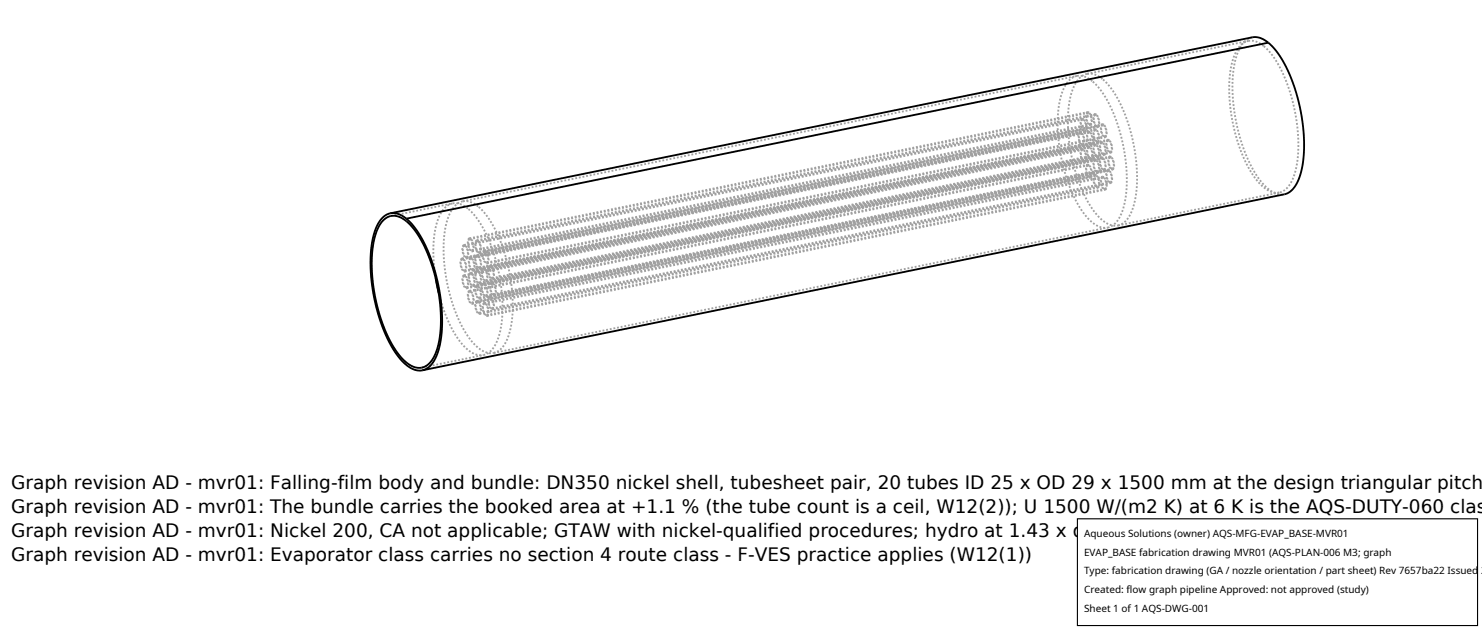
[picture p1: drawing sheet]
<svg xmlns="http://www.w3.org/2000/svg" width="212mm" height="90mm" viewBox="0 0 212 90" stroke-linecap="round" stroke-linejoin="round" font-family="sans-serif">
<g fill="none" stroke="#a0a0a0" stroke-width=".26" stroke-dasharray=".3 .3" stroke-linecap="butt">
<path d="M153.8 10.8l-.8 .4-.7 .7-.5 1.1-.5 1.6-.2 1.7v2l.1 2.1 .4 2.1 .5 2.1 .6 2 .8 1.8 .9 1.6 1 1.2 1 .8 .9 .5h.9M154.3 18.9l-.2 .3v.7l.2 .6 .4 .3M154.3 19l-.2 .3v.6l.2 .5 .3 .2M154.5 19l-.2-.1M154.5 19.1l-.2-.1M154.6 17l-.3 .3 .1 .7 .2 .6 .3 .2M154.6 17.1l-.2 .2v.6l.2 .6 .3 .2M154.7 17h-.1M154.7 17.1h-.1M154.9 18.7l.2-.2v-.5l-.1-.5-.3-.4M154.9 18.8l.2-.2 .1-.6-.2-.6-.3-.4M155.3 10.5l-.9 .4-.7 .8-.5 1.2-.4 1.5-.2 1.7-.1 1.8 .2 2.1 .3 2.2 .6 2.2 .6 1.9 .8 1.9 .9 1.4 .9 1.3 1 .8 1 .5h.9"/>
<path d="M155.3 10.5l23-4.7M155.3 16l-.2 .4v.6l.3 .7 .3 .2M155.4 16.1l-.2 .3v.6l.2 .6 .3 .1M155.5 18.8l-.2 .3v.7l.2 .6 .4 .2M155.5 18.9l-.2 .3v.6l.2 .5 .3 .2M155.5 16.1l-.2-.1M155.5 16.2l-.1-.1M155.7 18.9l-.2-.1M155.7 19l-.2-.1M155.7 17.7l.2-.2v-.4l-.2-.6-.2-.3M155.7 17.9l.2-.3v-.6l-.1-.6-.3-.3M156 11.6l-1.1-.7-.6-.1h-.5"/>
<path d="M156.4 18.5l-.2 .3v.7l.3 .6 .3 .2M156.4 16.3l-.2 .3v.7l.2 .6 .4 .3M156.4 18.6l-.2 .3 .1 .6 .2 .5 .2 .2M156.4 16.4l-.2 .3 .1 .6 .2 .5 .2 .2M156.6 18.5h-.2M156.6 18.6h-.2M156.6 16.4l-.2-.1M156.6 16.5l-.2-.1M156.7 18l.2-.2v-.4l-.1-.5-.2-.4M156.8 18.2l.2-.3v-.6l-.2-.6-.2-.3M157.5 17.7l-.3 .4 .1 .6 .2 .7 .3 .2M157.5 11.3l-1.2-.7-1-.1"/>
<path d="M157.5 17.9l-.2 .2v.6l.2 .6 .3 .2M157.6 17.8l-.1-.1M157.6 17.9h-.1M157.8 19.5l.2-.2v-.5l-.1-.5-.3-.4M157.8 19.6l.2-.3 .1-.5-.2-.5-.3-.5M158.2 20l-.2 .3v.7l.3 .6 .3 .2M178.3 5.8h.5l.6 .1 1.1 .7M178.9 5.3l-.9 .4-.7 .8-.6 1.2-.4 1.5-.2 1.8-.1 2.2 .2 2.2 .4 2.1 .5 2.1 .7 2 .8 1.9 .9 1.6 .9 1.2 1.1 .9 1 .5h.9M180.5 6.6l.8 .8 .8 1.1 .8 1.4 .7 1.5 1.1 3.4 .6 3.5 .1 3.4-.1 1.6-.3 1.3-.5 1.2-.5 .8-.6 .6-.7 .3M55.8 30.8l8.8-1.8M64.6 29l-.8 .4-.6 .7-.6 1.1-.4 1.2-.2 1.5-.1 1.8 .1 1.9 .2 2.2M66 36.9l-.2 .3v.7l.3 .7 .3 .2"/>
<path d="M66 36.9l88.3-18M66 37l-.2 .3v.6l.3 .5 .2 .2M66 37l88.3-18M66.1 28.7l-.8 .4-.8 .8-.5 1.2-.4 1.5-.2 1.8v1.9l.1 2 .4 2.1 .5 2.1 .6 2 .8 1.8 .9 1.5 1 1.3 .9 .8 1 .5h.9M66.1 28.7l87.7-17.9M66.2 37l-.2-.1M66.2 37.1l-.2-.1M66.3 35l-.2 .3v.7l.2 .7 .3 .1M66.3 39.3l-.2 .3v.7l.2 .7 .3 .2M66.3 35l88.3-18M66.3 39.3l88.3-18M66.3 35.1l-.2 .3v.6l.3 .5 .2 .2"/>
<path d="M66.3 39.4l-.2 .3v.6l.2 .5 .3 .2M66.3 35.1l88.3-18M66.3 39.4l88.3-18M66.3 38.6l.2-.2v-.5l-.1-.5-.2-.3M66.3 38.6l88.3-18M66.4 38.8l.2-.3v-.5l-.2-.6-.2-.4M66.4 38.8l88.3-18M66.5 35h-.2M66.5 35.2l-.2-.1M66.5 39.4l-.2-.1M66.5 39.5l-.2-.1M66.6 36.7l.2-.2v-.5l-.1-.5-.2-.3"/>
<path d="M66.6 36.7l88.3-18M66.6 36.8l.2-.2 .1-.6-.2-.6-.2-.4M66.6 36.8l88.3-18M66.8 29.8l-1.1-.7-.6-.1h-.5M67 34l-.2 .4 .1 .7 .2 .6 .3 .2M67 34l88.3-18M67.1 34.2l-.2 .2v.6l.2 .6 .3 .2M67.1 34.2l88.3-18.1M67.2 36.8l-.2 .3v.7l.3 .7 .3 .2M67.2 39l-.2 .3v.7l.3 .6 .3 .2M67.2 36.8l88.3-18M67.2 39l88.3-18"/>
<path d="M67.2 36.9l-.2 .3v.6l.3 .6 .2 .1M67.2 39.1l-.2 .3v.5l.3 .6 .2 .2M67.2 36.9l88.3-18M67.2 39.1l88.3-18M67.2 34.1l-.2-.1M67.2 34.2h-.1M67.4 36.9l-.2-.1M67.4 37l-.2-.1M67.4 39h-.2M67.4 39.2l-.2-.1M67.4 35.8l.2-.3v-.4l-.1-.5-.3-.4M67.4 35.8l88.3-18.1"/>
<path d="M67.4 35.9l.2-.3v-.5l-.1-.6-.3-.4M67.4 35.9l88.3-18M67.5 38.5l.2-.2v-.5l-.1-.5-.2-.3M67.5 38.5l88.3-18M67.6 38.7l.2-.3v-.5l-.2-.6-.2-.4M67.6 38.7l88.3-18.1M68.1 38.6l-.2 .4v.7l.3 .6 .3 .2M68.1 36.5l-.2 .3v.7l.3 .6 .3 .2M68.1 34.3l-.2 .3v.7l.3 .7 .3 .2M68.1 38.6l88.3-18M68.1 36.5l88.3-18M68.1 34.3l88.3-18"/>
<path d="M68.1 38.8l-.1 .2v.6l.2 .6 .3 .2M68.1 36.6l-.1 .2v.6l.2 .6 .3 .2M68.1 34.4l-.1 .3v.6l.2 .5 .3 .2M68.1 38.8l88.3-18M68.1 36.6l88.3-18M68.1 34.4l88.3-18M68.3 29.5l-1.2-.7-1-.1M68.3 38.7l-.2-.1M68.3 38.8h-.2M68.3 36.5h-.2M68.3 36.7l-.2-.1M68.3 34.4l-.2-.1"/>
<path d="M68.3 34.5l-.2-.1M68.5 38.2l.1-.2 .1-.4-.2-.6-.2-.3M68.5 36l.1-.2 .1-.4-.2-.6-.2-.3M68.5 38.2l88.2-18M68.5 36l88.2-18M68.5 38.3l.2-.2v-.5l-.1-.6-.3-.5M68.5 36.2l.2-.3v-.5l-.2-.6-.2-.4M68.5 38.3l88.3-18M68.5 36.2l88.3-18M69 38.3l-.2 .3v.7l.3 .7 .3 .2M69 38.3l88.3-18M69 38.4l-.1 .3v.6l.2 .6 .3 .1"/>
<path d="M69 38.4l88.3-18M69.2 35.8l-.2 .3v.7l.2 .6 .3 .2M69.2 35.8l88.3-18.1M69.2 35.9l-.2 .2v.6l.2 .6 .3 .2M69.2 35.9l88.3-18M69.2 38.4l-.2-.1M69.2 38.5l-.2-.1M69.4 35.8h-.2M69.4 35.9h-.2M69.5 37.5l.2-.2v-.5l-.1-.5-.2-.4M69.5 37.5l88.3-18M69.5 37.6l.2-.2 .1-.6-.2-.6-.2-.4"/>
<path d="M69.5 37.6l88.3-18M69.9 38l-.2 .3 .1 .7 .2 .7 .3 .1M69.9 38l88.3-18M70 38.1l-.2 .2v.7l.2 .5 .3 .2M70 38.1l88.3-18M70.1 38h-.2M70.1 38.2l-.1-.1M70.3 39.7l.2-.2v-.4l-.1-.6-.3-.3M70.3 39.7l88.3-18M70.3 39.8l.2-.2v-.5l-.1-.6-.3-.5M70.3 39.8l88.3-18M154.6 21.3l-.3 .3 .1 .7 .2 .6 .3 .2"/>
<path d="M154.6 21.4l-.2 .3v.6l.2 .5 .3 .2M154.6 20.6l.2-.2v-.4l-.1-.5-.2-.4M154.7 20.8l.2-.3v-.5l-.2-.6-.2-.4M154.7 21.4l-.1-.1M154.7 21.5l-.1-.1M154.9 23l.2-.2v-.4l-.1-.6-.3-.3M154.9 23.1l.2-.2 .1-.5-.2-.6-.3-.4M155.3 23.5l-.2 .3v.7l.3 .7 .3 .2M155.4 23.6l-.2 .3v.6l.2 .5 .3 .2M155.5 21l-.2 .3v.7l.2 .6 .4 .2M155.5 21.1l-.2 .3v.5l.2 .6 .3 .2M155.5 23.6l-.2-.1"/>
<path d="M155.5 23.7l-.1-.1M155.7 21h-.2M155.7 21.1h-.2M155.7 25.2l.2-.2v-.4l-.2-.6-.2-.3M155.7 25.4l.2-.3v-.6l-.1-.6-.3-.3M155.8 20.5l.2-.2v-.4l-.1-.6-.2-.3M155.8 22.7l.2-.2v-.5l-.1-.5-.2-.4M155.9 20.6l.2-.2v-.5l-.2-.7-.2-.3M155.9 22.8l.2-.2v-.6l-.2-.6-.2-.4M156.4 20.6l-.2 .3v.7l.3 .7 .3 .2M156.4 22.8l-.2 .3v.7l.2 .6 .4 .2M156.4 24.9l-.2 .4v.7l.2 .6 .4 .2"/>
<path d="M156.4 20.8l-.2 .2 .1 .6 .2 .5 .2 .3M156.4 22.9l-.2 .3 .1 .6 .2 .5 .2 .2M156.4 25.1l-.2 .2 .1 .6 .2 .6 .2 .2M156.6 20.7l-.2-.1M156.6 20.8h-.2M156.6 22.9l-.2-.1M156.6 23l-.2-.1M156.6 25l-.2-.1M156.6 25.1h-.2M156.7 22.4l.2-.3v-.4l-.1-.5-.2-.4M156.7 20.2l.2-.2v-.5l-.1-.5-.2-.4M156.7 24.5l.2-.2v-.4l-.1-.6-.2-.3"/>
<path d="M156.7 26.7l.2-.2v-.5l-.1-.5-.2-.4M156.8 22.5l.2-.3v-.5l-.2-.7-.2-.3M156.8 20.3l.2-.2v-.6l-.2-.6-.2-.4M156.8 24.6l.2-.2v-.6l-.2-.6-.2-.3M156.8 26.8l.2-.3v-.5l-.2-.6-.2-.4M157.3 22.5l-.2 .3v.7l.3 .6 .3 .2M157.3 20.3l-.2 .3v.7l.3 .6 .3 .2M157.3 22.6l-.1 .2v.6l.2 .6 .3 .2M157.3 20.4l-.1 .3v.6l.2 .5 .3 .2M157.5 25.2l-.3 .3 .1 .7 .2 .7 .3 .2M157.5 25.4l-.2 .2v.6l.2 .6 .3 .2M157.5 22.5h-.2"/>
<path d="M157.5 22.6h-.2M157.5 20.4l-.2-.1M157.5 20.5l-.2-.1M157.6 25.3l-.1-.1M157.6 25.4h-.1M157.7 24.2l.1-.2 .1-.5-.2-.5-.2-.4M157.7 22l.1-.2 .1-.4-.2-.6-.2-.3M157.7 24.3l.2-.3v-.5l-.1-.6-.3-.4M157.7 22.1l.2-.2v-.5l-.1-.6-.3-.4M157.8 27l.2-.2v-.5l-.1-.6-.3-.3M157.8 27.1l.2-.3 .1-.5-.2-.5-.3-.5M158.2 32.5l.7-.3 .7-.6 .5-.9 .4-1.1 .3-1.5 .1-1.4-.1-3.4-.6-3.5-1.1-3.5-.7-1.5-.8-1.3-.8-1.1-.8-.8"/>
<path d="M158.2 24.3l-.2 .3v.7l.3 .6 .3 .2M158.3 24.4l-.2 .3v.6l.2 .5 .3 .2M158.3 20.1l-.2 .3v.5l.2 .6 .3 .2M158.4 24.3h-.2M158.4 24.5l-.1-.1M158.4 20h-.2M158.4 20.1h-.1M158.5 22.4l-.2 .3v.7l.3 .6 .3 .2M158.5 22.5l-.1 .2v.6l.2 .6 .3 .2M158.6 26l.2-.2v-.4l-.1-.6-.3-.3M158.6 21.7l.2-.2v-.5l-.1-.5-.3-.4M158.6 26.1l.2-.2v-.6l-.1-.6-.3-.4"/>
<path d="M158.6 21.8l.2-.2v-.6l-.1-.6-.3-.4M158.7 22.4h-.2M158.7 22.5h-.2M158.9 24.1l.1-.2 .1-.5-.2-.5-.2-.4M158.9 24.2l.2-.3v-.4l-.1-.7-.3-.4M159.7 32.2l.7-.3 .6-.6 .5-.8 .4-1 .3-1.4 .2-1.5v-1.6l-.1-1.9-.6-3.5-1.2-3.6-.6-1.5-.8-1.3-.8-1.1-.8-.8M159.7 32.2l23-4.7M182.7 27.5h-.9l-.9-.5-1-.9-1-1.1-.8-1.6-.8-1.8-.7-2-.5-2-.4-2.2-.1-1.9v-2l.2-1.7 .4-1.6 .5-1.2 .7-.8 .9-.4M60.2 52.5l8.8-1.8M62.6 41.8l.6 1.9 .7 1.8 .7 1.6 .9 1.4 .9 1.1 .9 .7 .9 .4h.8M66.6 41l.2-.2v-.5l-.1-.5-.2-.3M66.6 41l88.3-18"/>
<path d="M66.6 41.2l.2-.3 .1-.5-.2-.7-.2-.3M66.6 41.2l88.3-18.1M67 41.5l-.2 .4 .1 .7 .2 .6 .3 .2M67 41.5l88.3-18M67.1 41.7l-.2 .2v.6l.2 .6 .3 .2M67.1 41.7l88.3-18.1M67.2 41.6l-.2-.1M67.2 41.7h-.1M67.4 43.3l.2-.3v-.4l-.1-.5-.3-.4M67.4 43.3l88.3-18.1M67.4 43.4l.2-.3v-.5l-.1-.6-.3-.4M67.4 43.4l88.3-18"/>
<path d="M67.5 40.7l.2-.2v-.5l-.1-.5-.2-.3M67.5 40.7l88.3-18M67.6 40.8l.2-.2v-.5l-.2-.7-.2-.4M67.6 40.8l88.3-18M68.1 40.8l-.2 .3v.7l.3 .7 .3 .2M68.1 43l-.2 .3v.7l.3 .6 .3 .2M68.1 40.8l88.3-18M68.1 43l88.3-18.1M68.1 40.9l-.1 .3v.6l.2 .6 .3 .1M68.1 43.1l-.1 .3v.5l.2 .6 .3 .2M68.1 40.9l88.3-18M68.1 43.1l88.3-18"/>
<path d="M68.3 40.9l-.2-.1M68.3 41l-.2-.1M68.3 43h-.2M68.3 43.2l-.2-.1M68.5 40.4l.1-.2 .1-.5-.2-.5-.2-.4M68.5 42.5l.1-.2 .1-.4-.2-.5-.2-.4M68.5 44.7l.1-.2 .1-.4-.2-.6-.2-.3M68.5 40.4l88.2-18M68.5 42.5l88.2-18M68.5 44.7l88.2-18M68.5 40.5l.2-.2v-.6l-.1-.6-.3-.4M68.5 42.7l.2-.3v-.5l-.1-.6-.3-.4"/>
<path d="M68.5 44.8l.2-.2v-.5l-.1-.6-.3-.5M68.5 40.5l88.3-18M68.5 42.7l88.3-18.1M68.5 44.8l88.3-18M69 40.5l-.2 .3v.7l.3 .6 .3 .2M69 40.5l88.3-18M69 50.7l.7-.3 .7-.6 .5-.8 .4-1.2 .3-1.3 .2-1.6-.2-3.4-.6-3.5-1.1-3.4-.6-1.5-.8-1.4-.8-1-.9-.9M69 40.6l-.1 .2v.7l.2 .5 .3 .2M69 40.6l88.3-18M69.2 43.3l-.2 .3v.7l.2 .6 .3 .2M69.2 43.3l88.3-18.1M69.2 43.4l-.2 .2v.6l.2 .6 .3 .2"/>
<path d="M69.2 43.4l88.3-18M69.2 40.5h-.2M69.2 40.7l-.2-.1M69.4 43.3h-.2M69.4 43.4h-.2M69.4 42.2l.1-.2 .1-.4-.2-.6-.2-.3M69.4 40l.1-.2 .1-.4-.2-.6-.2-.3M69.4 42.2l88.3-18M69.4 40l88.3-18M69.4 42.3l.2-.2v-.5l-.1-.6-.3-.5M69.4 40.2l.2-.3v-.5l-.1-.6-.3-.4M69.4 42.3l88.3-18"/>
<path d="M69.4 40.2l88.3-18.1M69.5 45l.2-.2v-.5l-.1-.5-.2-.4M69.5 45l88.3-18M69.5 45.1l.2-.2 .1-.6-.2-.6-.2-.4M69.5 45.1l88.3-18M69.9 42.3l-.2 .3 .1 .7 .2 .6 .3 .3M69.9 42.3l88.3-18M70 42.4l-.2 .3v.6l.2 .5 .3 .2M70 42.4l88.3-18M70.1 42.4l-.2-.1M70.1 42.5l-.1-.1M70.2 40.4l-.2 .3v.7l.3 .6 .3 .2"/>
<path d="M70.2 40.4l88.3-18M70.3 40.5l-.2 .2v.6l.2 .6 .3 .2M70.3 40.5l88.2-18M70.3 44l.2-.2v-.4l-.1-.6-.3-.3M70.3 44l88.3-18M70.3 44.2l.2-.3v-.5l-.1-.6-.3-.4M70.3 44.2l88.3-18.1M70.4 40.4h-.2M70.4 40.6l-.1-.1M70.5 50.4l.6-.3 .7-.6 .6-.9 .4-1.1 .3-1.5 .1-1.5-.1-3.3-.7-3.7-1.1-3.4-1.4-2.7-.8-1.1-.8-.8M70.5 50.4l87.7-17.9M70.6 42.1l.1-.2 .1-.4-.2-.6-.2-.3"/>
<path d="M70.6 42.1l88.3-18M70.6 42.2l.2-.2v-.6l-.1-.6-.3-.4M70.6 42.2l88.3-18"/>
</g>
<path d="M181.1 6.1l-1.1-.7-.6-.1h-.5l-123.2 25.2M181.1 6.1l.8 .7 .8 1.1 .8 1.4 .7 1.4 1.2 3.5 .7 3.7 .1 3.4-.1 1.6-.2 1.4-.4 1.2-.4 1-.6 .7-.7 .5-123.5 25.2M181.1 6.1l-123.1 25.1M54.7 31.5l.9-.6 1-.1 1 .4 1.1 1 1 1.3 .8 1.5 .8 1.9 .8 2.3 .5 2.3 .3 2.4 .1 2.2-.2 1.8-.3 1.9-.6 1.2-.7 1-.9 .5h-.8l-.8-.3-1-.7-.9-1-.8-1.2-.8-1.6-.6-1.7-.6-1.9-.4-1.8-.4-2.1-.1-2v-1.8l.2-1.5 .3-1.4 .5-1.2zM55.7 30.5l.6-.1 .5 .1 1.2 .7M55.7 30.5l-.8 .4-.7 .8-.6 1.2-.4 1.6-.2 1.8-.1 1.9 .2 2.3 .4 2.2 .5 2.3 .7 1.9 .8 1.8 .9 1.6 1 1.2 1 .9 1 .4 .9 .1M58 31.2l.9 .9 .8 1.1 .9 1.5 .6 1.4 1.2 3.6 .6 3.8 .1 3.4-.2 1.7-.3 1.4-.4 1-.5 .9-.6 .7-.8 .3M62.2 39.8l.4 2" fill="none" stroke="#000" stroke-width=".26"/>
<path d="M153.9 74.1h57.1v15.2h-57.1z" fill="#fff" stroke="#000" stroke-width=".16"/>
<g font-size="2.6">
<text x="1.6" y="69.8">Graph revision AD - mvr01: Falling-film body and bundle: DN350 nickel shell, tubesheet pair, 20 tubes ID 25 x OD 29 x 1500 mm at the design triangular pitch</text>
<text x="1.6" y="73.3">Graph revision AD - mvr01: The bundle carries the booked area at +1.1 % (the tube count is a ceil, W12(2)); U 1500 W/(m2 K) at 6 K is the AQS-DUTY-060 clas</text>
<text x="1.6" y="76.7">Graph revision AD - mvr01: Nickel 200, CA not applicable; GTAW with nickel-qualified procedures; hydro at 1.43 x design (route, W10)</text>
<text x="1.6" y="80.2">Graph revision AD - mvr01: Evaporator class carries no section 4 route class - F-VES practice applies (W12(1))</text>
</g>
<g font-size="1.4">
<text x="154.8" y="76.6">Aqueous Solutions (owner) AQS-MFG-EVAP_BASE-MVR01</text>
<text x="154.8" y="79.3">EVAP_BASE fabrication drawing MVR01 (AQS-PLAN-006 M3; graph</text>
<text x="154.8" y="82">Type: fabrication drawing (GA / nozzle orientation / part sheet) Rev 7657ba22 Issued 2</text>
<text x="154.8" y="84.7">Created: flow graph pipeline Approved: not approved (study)</text>
<text x="154.8" y="87.4">Sheet 1 of 1 AQS-DWG-001</text>
</g>
</svg>
